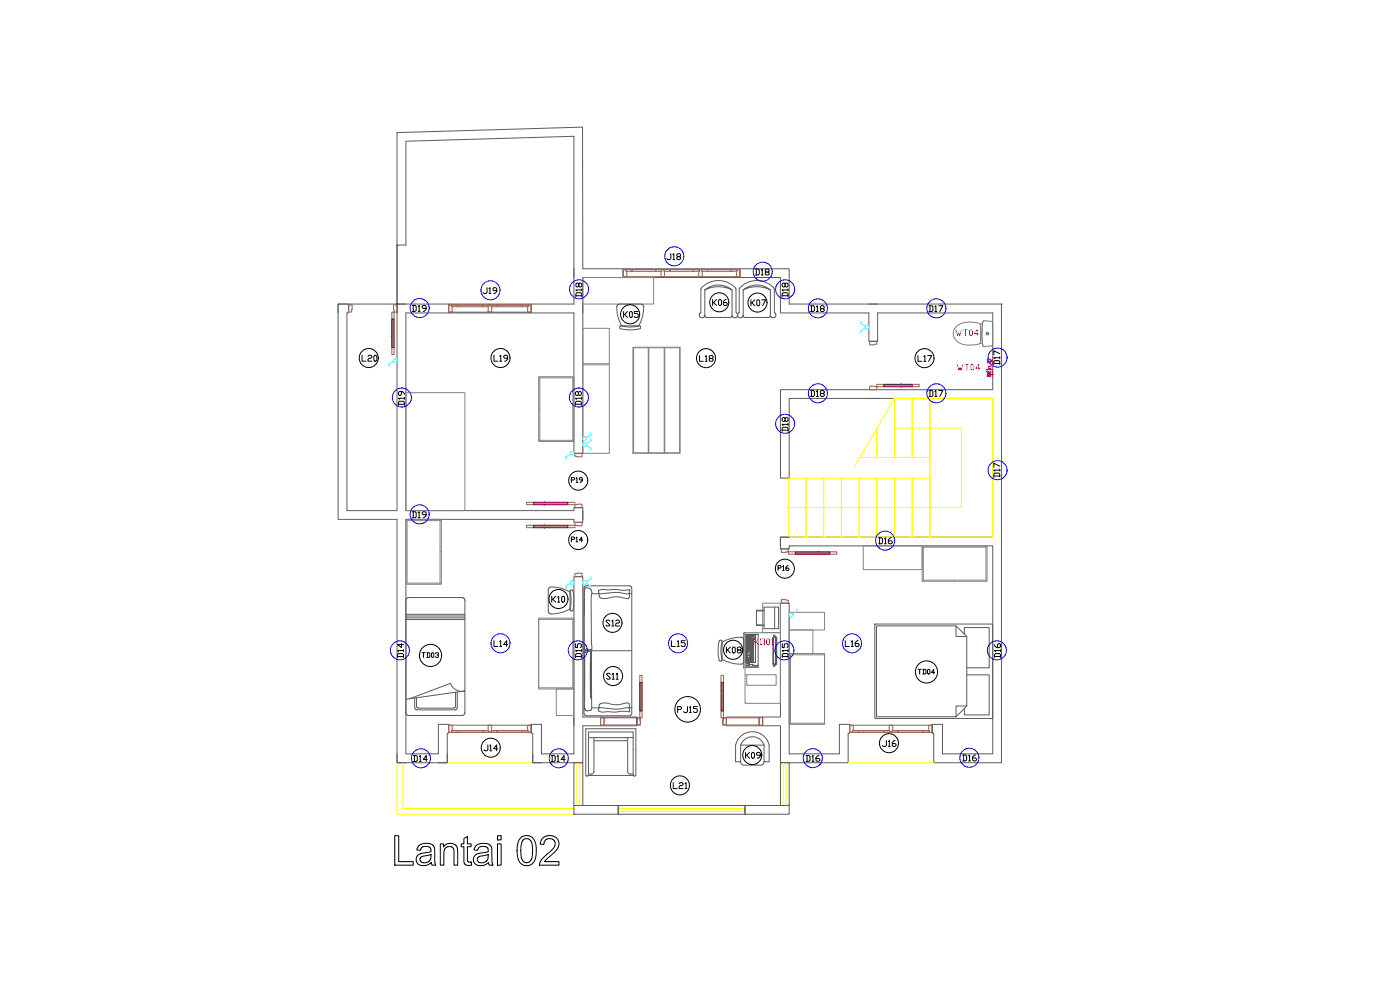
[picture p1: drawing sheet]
<svg xmlns="http://www.w3.org/2000/svg" width="420mm" height="297mm" viewBox="0 0 420 297" stroke-linecap="round" stroke-linejoin="round" font-family="sans-serif">
<!-- layer: ARS_DINDING -->
<g fill="none" stroke="#5b5b5b" stroke-width=".3">
<path d="M119.1 39.8l55.7-1.7 .1 42.5h61.9v10.6h64M119.2 39.8v33.7h2.6v-31.1l50.4-1.5v50.3h-53v2.7M119.2 91.2h-17.7v64.6h17.7v73.1h2.6M121.8 91.2h-2.6v62h-15.1v-59.3h.5v-2.7h-3.1v2.7M134.6 91.2v2.7M159.4 91.2v2.7M174.9 91.2v2.7M187 80.6v2.7M222.1 80.6v2.7M300.6 91.2v137.7h-20.4v-8.9h-.4v-2.7h3.1v8.9h15v-62.4h-61.1v.9h-2.6v-3.5h2.6M174.9 153.2v2.6M234.2 163.8v-2.6h63.7v-41.7h-61.1v24h-2.6v-26.6h63.7v-23h-34.5v8.5h-2.6v-8.5h-26.6v-10.6h-59.3v52.7h-2.7v-42.1h-50.4v59.3h50.4v-.9h2.7v4.4h-2.7v-.9h-50.4v70.4h9.8v-8.9h3v2.7h-.4v8.9h-2.6"/>
<path d="M234.2 181h2.6v45.2h15.1v-8.9h3.1v2.7h-.5v8.9h-20.3v-11.1h-16.2v-2.7h16.2zM172.2 215.1v2.7M180.2 215.1v2.7M228.9 215.1v2.7M119.2 226.2v2.7h15v-2.7M159.9 226.2v2.7h15v-11.1h16.2v-2.7h-16.2v-42.1h-2.7v53.2h-9.7v-8.9h-3.1v2.7h.5v8.9h2.6M172.2 228.9h2.7v12.8h-2.7zM234.2 228.9h2.6v12.8h-2.6zM172.2 241.7h13.3v2.6h-13.3zM185.5 241.7h38.1v2.6h-38.1zM223.6 241.7h13.2v2.6h-13.2z"/>
</g>
<!-- layer: Default -->
<g fill="none" stroke="#000" stroke-width=".3">
<path d="M119.2 73.5v17.7M118.5 250.7h1.2v7.8h4.3v1.1h-5.5zM125.7 253.7l.7-.4 1.3-.3 1.4 .2 1 .5 .3 .8 .1 3.9 .3 1.2h-1.1l-.1-.3a.33 .33 0 0 0-.3-.4 .33 .33 0 0 0-.4 .3l-1.1 .5h-1.3l-1.1-.5-.5-.9 .1-1.2 .7-.7 .8-.4 1.8-.2a.75 .75 0 0 0 1.1-.7l-.3-.7-.8-.4-1.5 .1-.7 1-1-.1zM126.2 257.3l.5-.3 2.7-.6-.3 1.7-1 .7-1.6-.1-.4-.6zM132.2 253.2h.9v.9l.7-.7 1.2-.4 1.2 .2 .7 .5 .4 1 .1 4.9h-1.1l-.1-4.6-.3-.7-.6-.3-1.1 .1-.7 .5-.3 1.2v3.8h-1zM139.2 251.6l1.1-.6v2.2h1.1v.8h-1.1v4.2l.2 .4h.9l.1 1h-1.4l-.8-.6-.1-5h-.8v-.8h.8zM142.7 253.9l1.1-.7 1.1-.2 1.4 .2 1 .6 .3 .8v4l.4 1h-1.2l-.2-.8-.8 .6-1 .3-1.4-.1-1-.6-.3-.9 .3-1.3 1.1-.7 2-.3a.76 .76 0 0 0 .8-.2 .76 .76 0 0 0 .2-.8l-.6-.7-1.4-.1-.9 .4-.3 .7-1-.1zM143.5 257.2l3-.8-.2 1.6-1.2 .8-1 .1-.6-.3-.3-.5zM149.3 253.2h1.1v6.4h-1.1zM149.3 250.7h1.1v1.3h-1.1zM156.4 251.3l.9-.5h1.5l1.2 .7 .7 1.4 .2 1.4-.2 3.3-.6 1.2-1.2 .8-1 .2-1.1-.3-.9-.8-.4-1-.3-1.9v-1.8l.5-1.9zM157 252.1l.7-.5 .9 .1 .6 .5 .5 1 .1 1.5-.1 2.6-.7 1.2-.6 .3-1.1-.2-.5-.5-.4-1.1v-3.2l.2-1.2z"/>
<path d="M162.6 251.7l1-.7 1.6-.3 1.3 .3 .9 .9 .4 1-.3 1.5-1 1.2-3.1 2.9h4.4v1.1h-5.9l.6-1.7 3.2-3 .9-1.4-.3-1.3-1-.6h-.8l-.6 .3-.5 .7-.2 .8-1.1-.1z"/>
</g>
<!-- layer: Furniture lavatory -->
<g fill="none" stroke="#808080" stroke-width=".3">
<path d="M290.5 96.7l-2.2 .4-1.5 1.2-.7 1.6 .1 1 .6 1 1.5 1.2 1.7 .4h2.5l2.3-.6M295 96.6l.3-.4 2.3 .2 .3 .3v6.7M295 103.6l.3 .4 2.3-.2"/>
<circle cx="296.3" cy="100.1" r=".4"/>
<circle cx="296.4" cy="100.1" r=".26"/>
</g>
<!-- layer: ARS-LANTAI -->
<g fill="none" stroke="#ff0" stroke-width=".3">
<path d="M268.3 119.5h.2v17.7h-5.4v-8.8v8.8h-5.1M268.5 119.5h5.3v17.7h-5.3zM268.5 119.5l-12 20.4M273.8 119.5h5.2v17.7h-5.2zM279 119.5h18.9v41.7h-18.9zM279 119.5v41.7M268.5 128.4h20v23.9h-51.9M236.6 143.5h5.3v17.7h-5.3zM241.9 143.5h5.3v17.7h-5.3zM247.2 143.5h5.3v17.7h-5.3zM252.5 143.5h5.3v17.7h-5.3zM257.8 143.5h5.3v17.7h-5.3z"/>
<path d="M263.1 143.5h5.4v17.7h-5.4zM268.5 143.5h5.3v17.7h-5.3zM273.8 143.5h5.2v17.7h-5.2zM119.2 228.9v15.4h53M120.9 228.9v13.7h51.3M134.2 228.9h25.7M173.1 228.9h.9v12.8h-.9zM235.1 228.9h.8v12.8h-.8zM254.5 228.9h25.7M185.5 242.6h38.1v.8h-38.1z"/>
</g>
<!-- layer: ARS-KUSEN -->
<g fill="none" stroke="#995f4c" stroke-width=".3">
<path d="M104.6 91.5h1.1l-.2 2.1h-.9zM117.6 93.6h.7v2.2h-.7zM117.7 95.8v8.5M118.1 91.5h1.1v2.1h-.9zM118.1 95.8v8.5M118.2 95.8v8.5M134.6 91.5h.9l.2 2.1h-1.1zM134.6 91.5h24.8v2.1h-24.8zM144.9 91.5h1.8v.5h-1.8zM144.9 91.7v-.2h-7.6v.3v-.3h-1.8v.5h1.8v-.2v.2h7.6v-.2M146.7 91.5h.7l.2 2.1h-1.1zM147.4 91.5h1.8v.5h-1.8z"/>
<path d="M156.8 91.7v-.2h1.7v.5h-1.7v-.2v.2h-7.6v-.5h7.6v.4M158.5 91.5h.9v2.1h-1zM187 80.9h.9v.5h.2v1.6h-1.1zM187 80.9h35.1v2.1h-35.1zM187.9 80.9h1.8v.3v-.3h7.1v.5h-7.1v-.2v.2h-1.8zM196.8 80.9h1.7v.5h-1.7zM198.5 80.9h.7l.2 2.1h-1zM199.2 80.9h1.8v.3v-.3h7.1v.5h-7.1v-.2v.2h-1.8zM208.1 80.9h1.8v.5h-1.8zM209.9 80.9h.7v.5h.2v1.6h-1.1zM210.6 80.9h1.7v.5h-1.7zM212.3 80.9h7.1v.5h-7.1z"/>
<path d="M219.4 80.9h1.8v.5h-1.8zM221.2 80.9h.9v2.1h-1.1zM117.4 100.9l.3 .1zM117.6 104.3h.7v2.1h-.7zM118.2 100.9l.2 .1zM261 102.4h2.1v.9l-2.1 .2zM261 115.9l2.1 .1v.9h-2.1zM263.1 115.3h2.1v.7h-2.1zM265.2 115.9h8.6M265.2 116h8.6M265.2 115.5h8.6M265.2 115.4h8.6"/>
<path d="M270.4 115.1l.2 .3zM270.4 116l.2 .2zM273.8 115.3h2.1v.7h-2.1zM172.5 136h2.2v1.1l-2.2-.2zM158 150.7h2.1v.7h-2.1zM158 157.6h2.1v.7h-2.1zM160.1 151.3h10.3M160.1 150.9h10.3M160.1 150.8h10.3M160.1 157.8h10.3M160.1 157.7h10.3M160.1 158.2h10.3"/>
<path d="M163.3 150.5l.2 .3zM163.3 151.3l.2 .3zM163.3 158.2l.2 .3zM163.3 157.4l.2 .3zM170.4 150.7h2.1v.7h-2.1zM170.4 157.6h2.1v.7h-2.1zM172.5 151.4l2.2-.1v1h-2.2zM172.5 156.7h2.2v1.1l-2.2-.2zM172.5 172.1l2.2-.1v1h-2.2zM234.5 179.9l2.1 .2v.9h-2.1zM234.5 164.7h2.1v.9l-2.1 .1zM236.6 165.6h2.1v.7h-2.1z"/>
<path d="M238.7 165.7h10.3M238.7 166.1h10.3M238.7 166.2h10.3M245.6 166.2l.2 .3zM245.6 165.4l.2 .3zM249 165.6h2.1v.7h-2.1zM134.6 217.6h1.1l-.2 2.1h-.9zM134.6 217.6h24.8v2.1h-24.8zM135.5 219.2h1.8v.2v-.2h7.6v.2v-.2h1.8v.5h-1.8v-.2v.2h-7.6v-.2v.2h-1.8zM146.5 217.6h1.1l-.2 2.1h-.7zM147.4 219.2h1.8v.2v-.2h7.6v.2v-.2h1.7v.5h-1.7v-.2v.2h-7.6v-.2v.2h-1.8zM158.4 217.6h1v2.1h-.9z"/>
<path d="M180.2 215.4h1.1v2.1h-1.1zM181.3 215.4h9.8v2.1h-9.8zM191.1 215.4h.9l.2 2.1h-1.1zM191.1 215.4h1.1v2.1h-1.1zM192 202.6h.7v2.2h-.7zM192 213.3h.7v2.1h-.7zM192.1 204.8v8.5M192.5 204.8v8.5M192.6 204.8v8.5M216.4 202.6h.7v2.2h-.7zM216.4 213.3h.7v2.1h-.7zM216.5 204.8v8.5"/>
<path d="M216.9 215.4h1.1v2.1h-1.1zM216.9 204.8v8.5M217 204.8v8.5M217.1 215.4h.9v2.1h-1.1zM218 215.4h9.8v2.1h-9.8zM227.8 215.4h1.1v2.1h-1.1zM255 217.6h1.1l-.2 2.1h-.9zM255 217.6h24.8v2.1h-24.8zM255.9 219.2h1.8v.2v-.2h7.5v.2v-.2h1.8v.5h-1.8v-.2v.2h-7.5v-.2v.2h-1.8zM266.9 217.6h1l-.2 2.1h-.7zM267.7 219.2h1.8v.2v-.2h7.6v.2v-.2h1.8v.5h-1.8v-.2v.2h-7.6v-.2v.2h-1.8zM278.7 217.6h1.1v2.1h-.9z"/>
</g>
<g fill="none" stroke="#800002" stroke-width=".3">
<path d="M117.6 100.9v-5.1h.7v5.1M117.6 101v3.3h.7v-3.3M270.4 115.3h-5.2v.7h5.2M270.6 115.3h3.2v.7h-3.2M163.3 150.7h-3.2v.7h3.2M163.3 157.6h-3.2v.7h3.2M163.5 150.7h6.9v.7h-6.9M163.5 157.6h6.9v.7h-6.9M245.6 165.6h-6.9v.7h6.9M245.8 165.6h3.2v.7h-3.2M192 208.2v5.1h.7v-5.1M192 207.9v-3.1h.7v3.1"/>
<path d="M216.4 208.2v5.1h.7v-5.1M216.4 207.9v-3.1h.7v3.1"/>
</g>
<!-- layer: FURNITURE -->
<g fill="none" stroke="#5b5b5b" stroke-width=".3">
<path d="M186 97.9l3.3 .2 2.8-.3 .2 .2-.1 .5a9.7 9.7 0 0 1-6.2-.1zM211.5 94.6l-.1 .5-.5 .2h-.6l-.4-.6 .1-.6 .3-.3v-7.1a6.6 6.6 0 0 1 10.6 .1v7l.4 .4v.5l-.3 .6h-.7l-.4-.3-.2-.4M211.5 87v7.8l.4 .5h7.4l.3-.3 .1-8M211.5 87a6.4 6.4 0 0 1 8.2 0 9 9 0 0 0-8.2 0zM223 87v7.9l.5 .4h7.3l.3-.3 .1-8M223 87a6.4 6.4 0 0 1 8.2 0 9 9 0 0 0-8.2 0zM232.3 86.4a6.8 6.8 0 0 0-10.4 .4v7l-.5 .4v.5l.4 .6h.6l.5-.3 .1-.4M232.4 86.8v7l.4 .3 .1 .6-.5 .6h-.6l-.4-.2-.2-.5M122 179.6l.5-.3h16.3l.6 .4 .1 34.3-.5 .6-16.5 .1-.6-.6-.1-34.1zM171 177.5a9.7 9.7 0 0 0-6-1.3l-.5 .6v6.7l.6 .7a9.9 9.9 0 0 0 5.9-1.4M171.9 177.2l.3 2.3-.3 3.6M175.4 179.7l-.2 15.1 2.1 .1 .4-.2-.3-14.7 .3-2.2-.4-1-1-.4h-.5l-.4 .5v7.5"/>
<path d="M175.4 176.1l.4-.3h13.2l.6 .4v38l-.5 .5-13.3 .1-.5-.5-.1-37.8zM179.6 177.3l1.3-.5 1.3 .2 2.8-.1 1.5 .2 2.5-.2-.1 1.1-.2 .2-4.6-.4-4.1 .4-.3-.1-.1-.8M188.9 178l-.1 1.3-.3 .3-3-.5-4.6 .5-1-.4v-1.1h-2.2M188.9 178.1h.7M121.8 184.3h17.7M121.8 184.8h17.7M121.8 185.4h17.7M121.8 185.9h17.7M175.2 195.2h14.4M216.8 192.7a8.8 8.8 0 0 1 6-1.4l.4 .5v6.9l-.6 .6a10.5 10.5 0 0 1-5.8-1.5M223.6 189.8l-.4 .1v10.6M223.6 190.3h3.9v9.9h-3.9"/>
<path d="M223.6 190.4h3.9M223.9 199.2l.2-.1h.8v.6l-.8 .1zM224.5 199.3h.4M224.5 199.1v.6M224.5 199.5h.4M224.9 199.4l1.1 .2zM225 198h.3v.3h-.3zM225 196.4h.3v.4h-.3zM225 196.8h.3v.3h-.3zM225 197.3h.3v.3h-.3zM225 197.7h.3v.3h-.3zM225 198.3h.3v.3h-.3z"/>
<path d="M225.3 198h.3v.3h-.3zM225.3 196.8h.3v.3h-.3zM225.3 196.4h.3v.4h-.3zM225.3 197.3h.3v.3h-.3zM225.3 197.7h.3v.3h-.3zM225.3 198.3h.3v.3h-.3zM225.8 196.4h.3v.4h-.3zM225.8 196.8h.3v.3h-.3zM225.8 197.3h.4v1.3h-.4zM226 199.6h1.5l-.5 .1zM226 198.3h.1M226 197.4h.1"/>
<path d="M226 197.8h.1M226.6 190.7l-2.9 .1 .1 8 2.9-.1v-7.9M227 187.5v.2h2.3M227 187.5h2.3M227 183.3h2.3M229.3 183.3v5.3h4.4v-6.4h-4.4v.9h-2.3v4.4M229.3 183.1v.2M232 191.2v8.1M232.1 190.6v9.3h.4l.4-.6M232.1 190.6v9.3v-9.3M232.5 182.2v6.4M232.9 199.3v-8.1v8.1"/>
<path d="M233.1 191.2v8.1M262.5 187.2h35.4v28.4h-35.4zM263 187.8h23.9v3.2h3.2v20.8h-3.2v3.3h-23.9zM286.9 187.8l3.2 3.2M289.4 190.2v-1.9h7.5v12.1h-6.8M122.8 209.7l12.4-4.7 .6 1.1 1.2 1 1.3 .3 1.2-.1-17.7 2.5M136.7 207.7v4.2l-.6 .6h-10.5l-.6-.6v-2.5M137.2 207.6v4.9l-.5 .5h-11.7l-.6-.7v-2.9M175.5 212.5l.1 .5 .5 .3 1.2-.2 .3-.5-.2-17.1-.1 13.9-.1-4.3v-7.4l.4-2.5-1.7 .5-.7-.1 .2 4v9.1l.1-15.1-.1 18.4 .1 .8M175.8 218.7h15l-.1 14.1-.7-.2v-13h-13.4v13l-.7 .2zM177.7 212.4h2.1M179.6 213.1l1 .6h4.3l1.6-.3 2.5 .2-.1-1-.5-.3-3 .5-5.5-.5-.2 .3-.1 .5"/>
<path d="M179.9 212.3v-.9l.9-.5 4.5 .6 3.2-.6 .3 .3 .1 1.4M188.9 212.4h.7M223.6 200.1h3.9M290.1 202.5h6.8v12h-7.5v-1.9M290.1 211.8l-3.2 3.3M176.6 221.3h13.4M176.6 232.7h13.4M178.3 221.3v10.2l-.4 .6-1.3 .1M178.3 222.3h10.1M188.4 221.3v10.2l.3 .6 1.3 .1M222.3 228.6h-1.5l.1-5.4a5.1 5.1 0 0 1 5.1-3.7 5.1 5.1 0 0 1 4.8 4.1v5h-1.5M222.3 223.6l.7-1.3 .7-.6 1.7-.6h1.3l1.2 .6 .7 .6 .7 1.3"/>
</g>
<!-- layer: ARS-FURNITURE -->
<g fill="none" stroke="#848484" stroke-width=".3">
<path d="M174.9 98.5h8v10.6h-8zM174.9 83.3h21.3v7.9h-21.3zM121.8 117.8h17.7v35.4h-17.7zM161.7 113h10.5v19.5h-10.5zM161.7 113.4h10.2v18.7h-10.2M162 113.4v18.7M174.9 109.5h8v26.5h-8zM189.9 104.2h14.2v31.8h-14.2zM190.1 104.4h13.8v31.4h-13.8zM194.5 104.4h.2v31.4h-.2zM199.3 104.4h.2v31.4h-.2zM161.7 122.8h.3"/>
<path d="M121.8 155.8h10.6v19.5h-10.6zM132.1 156.2v18.8M132.4 156.2h-10.2v18.8h10.2M132.1 165.6h.3M259.1 163.8h17.7v7.1h-17.7zM276.8 163.8h19.4v10.6h-19.4zM277.1 174.4v-10.2h18.8v10.2M277.1 174.1h18.8M286.5 174.1v.3M161.7 185.8h10.2v20.6h-10.2zM161.7 185.5h10.5v21.2h-10.5zM223.6 189.8h10.6v21.2h-10.6z"/>
<path d="M228.9 181h5.3v8.8h-5.3zM236.8 183.7h10.7v5.3h-10.7zM236.8 189h7.2v7.1h-7.2zM236.8 196.1h10.7v21.2h-10.7zM237.2 196.5h10.3v20.5h-10.3zM166.9 206.7h5.3v8h-5.3zM224.1 202.4h8.8v3.2h-8.8z"/>
</g>
<!-- layer: #SAKLAR -->
<g fill="none" stroke="#0ff" stroke-width=".3">
<path d="M258.5 96.4l-.3 .6 1.5 .9M259.7 98.4l-1.5 .9 .4 .6M118.1 108.4l-1.5 .9 .4 .6M171.2 136.3l-1.5 .9 .3 .6M176 133.6l1.4 .9-.3 .6M177.1 129.9l.3 .5-1.4 .9M177.1 131.6l.3 .6-1.4 .9M171.2 175l-1.5 .9 .3 .6M176 175l1.4 .9-.3 .6M177.1 173.1l.3 .5-1.4 .9M239.1 182.8l.3 .5-1.5 .9"/>
<circle cx="260.2" cy="98.1" r=".56"/>
<circle cx="118.6" cy="108.2" r=".55"/>
<circle cx="171.7" cy="136" r=".56"/>
<circle cx="175.5" cy="131.6" r=".56"/>
<circle cx="175.5" cy="133.4" r=".58"/>
<circle cx="171.7" cy="174.8" r=".56"/>
<circle cx="175.5" cy="174.8" r=".56"/>
<circle cx="237.4" cy="184.5" r=".56"/>
</g>
<!-- layer: TEKS -->
<g fill="none" stroke="#000" stroke-width=".3">
<circle cx="129.2" cy="196.7" r="3.3"/>
<circle cx="206.4" cy="212.8" r="3.8"/>
<circle cx="278.1" cy="201.6" r="3.3"/>
</g>
<!-- layer: UTILITY -->
<path d="M296.3 112.8h1M296.4 111.8v1.2h.9v-1.2M296.4 112.4h1.8M296.4 112.1h.9M296.4 112.6h.9M297.3 112.6h.5M297.4 111.4v.8M297.8 110.8v1.4h-.5M297.8 111.9l.1 .9zM297.9 112.1v.5" fill="none" stroke="#f0f" stroke-width=".3"/>
<g font-size="5.3">
<text x="224" y="93.1">K07</text>
<text x="122.4" y="122.8" transform="rotate(-90 122.4 122.8)">D19</text>
</g>
<g font-size="4.9">
<text x="199" y="79">J18</text>
<text x="225.4" y="83.6">D18</text>
<text x="143.6" y="89.3">J19</text>
<text x="122.4" y="94.5">D19</text>
<text x="175.3" y="90.3" transform="rotate(-90 175.3 90.3)">D18</text>
<text x="212.7" y="92.8">K06</text>
<text x="237.4" y="90.3" transform="rotate(-90 237.4 90.3)">D18</text>
<text x="185.9" y="96.3">K05</text>
<text x="107.6" y="109.7">L20</text>
<text x="147.1" y="109.7">L19</text>
<text x="208.8" y="109.7">L18</text>
<text x="274.1" y="109.7">L17</text>
<text x="175.3" y="122.8" transform="rotate(-90 175.3 122.8)">D18</text>
<text x="242" y="120.3">D18</text>
<text x="277.6" y="120.3">D17</text>
<text x="237.4" y="130.5" transform="rotate(-90 237.4 130.5)">D18</text>
<text x="300.9" y="144.3" transform="rotate(-90 300.9 144.3)">D17</text>
<text x="122.4" y="156.6">D19</text>
<text x="262.5" y="164.4">D16</text>
<text x="164.4" y="182">K10</text>
<text x="180.6" y="189.1">S12</text>
<text x="147.1" y="195.1">L14</text>
<text x="200.4" y="195.1">L15</text>
<text x="216.6" y="197.2">K08</text>
<text x="252.6" y="195.1">L16</text>
<text x="122.1" y="198.6" transform="rotate(-90 122.1 198.6)">D14</text>
<text x="175.3" y="198.6" transform="rotate(-90 175.3 198.6)">D15</text>
<text x="237.4" y="198.6" transform="rotate(-90 237.4 198.6)">D15</text>
<text x="301.3" y="198.6" transform="rotate(-90 301.3 198.6)">D16</text>
<text x="180.6" y="205">S11</text>
<text x="202.1" y="214.8">PJ15</text>
<text x="143.9" y="226.5">J14</text>
<text x="263.5" y="225.1">J16</text>
<text x="122.8" y="229.7">D14</text>
<text x="164" y="229.7">D14</text>
<text x="222.6" y="228.6">K09</text>
<text x="240.6" y="229.7">D16</text>
<text x="287.5" y="229.7">D16</text>
<text x="200.7" y="237.8">L21</text>
</g>
<g font-size="4.9" fill="#f0f">
<text x="285.8" y="102">WT04</text>
<text x="286.1" y="112.2">WT04</text>
<text x="300.9" y="110.4" transform="rotate(-90 300.9 110.4)">D17</text>
<text x="225.4" y="194.7">KO01</text>
</g>
<g font-size="4.4">
<text x="242" y="94.5">D18</text>
<text x="277.6" y="94.5">D17</text>
<text x="170.4" y="146">P19</text>
<text x="170.4" y="163.7">P14</text>
<text x="232.1" y="172.5">P16</text>
<text x="125.6" y="198.6">TD03</text>
<text x="274.5" y="203.6">TD04</text>
</g>
</svg>
